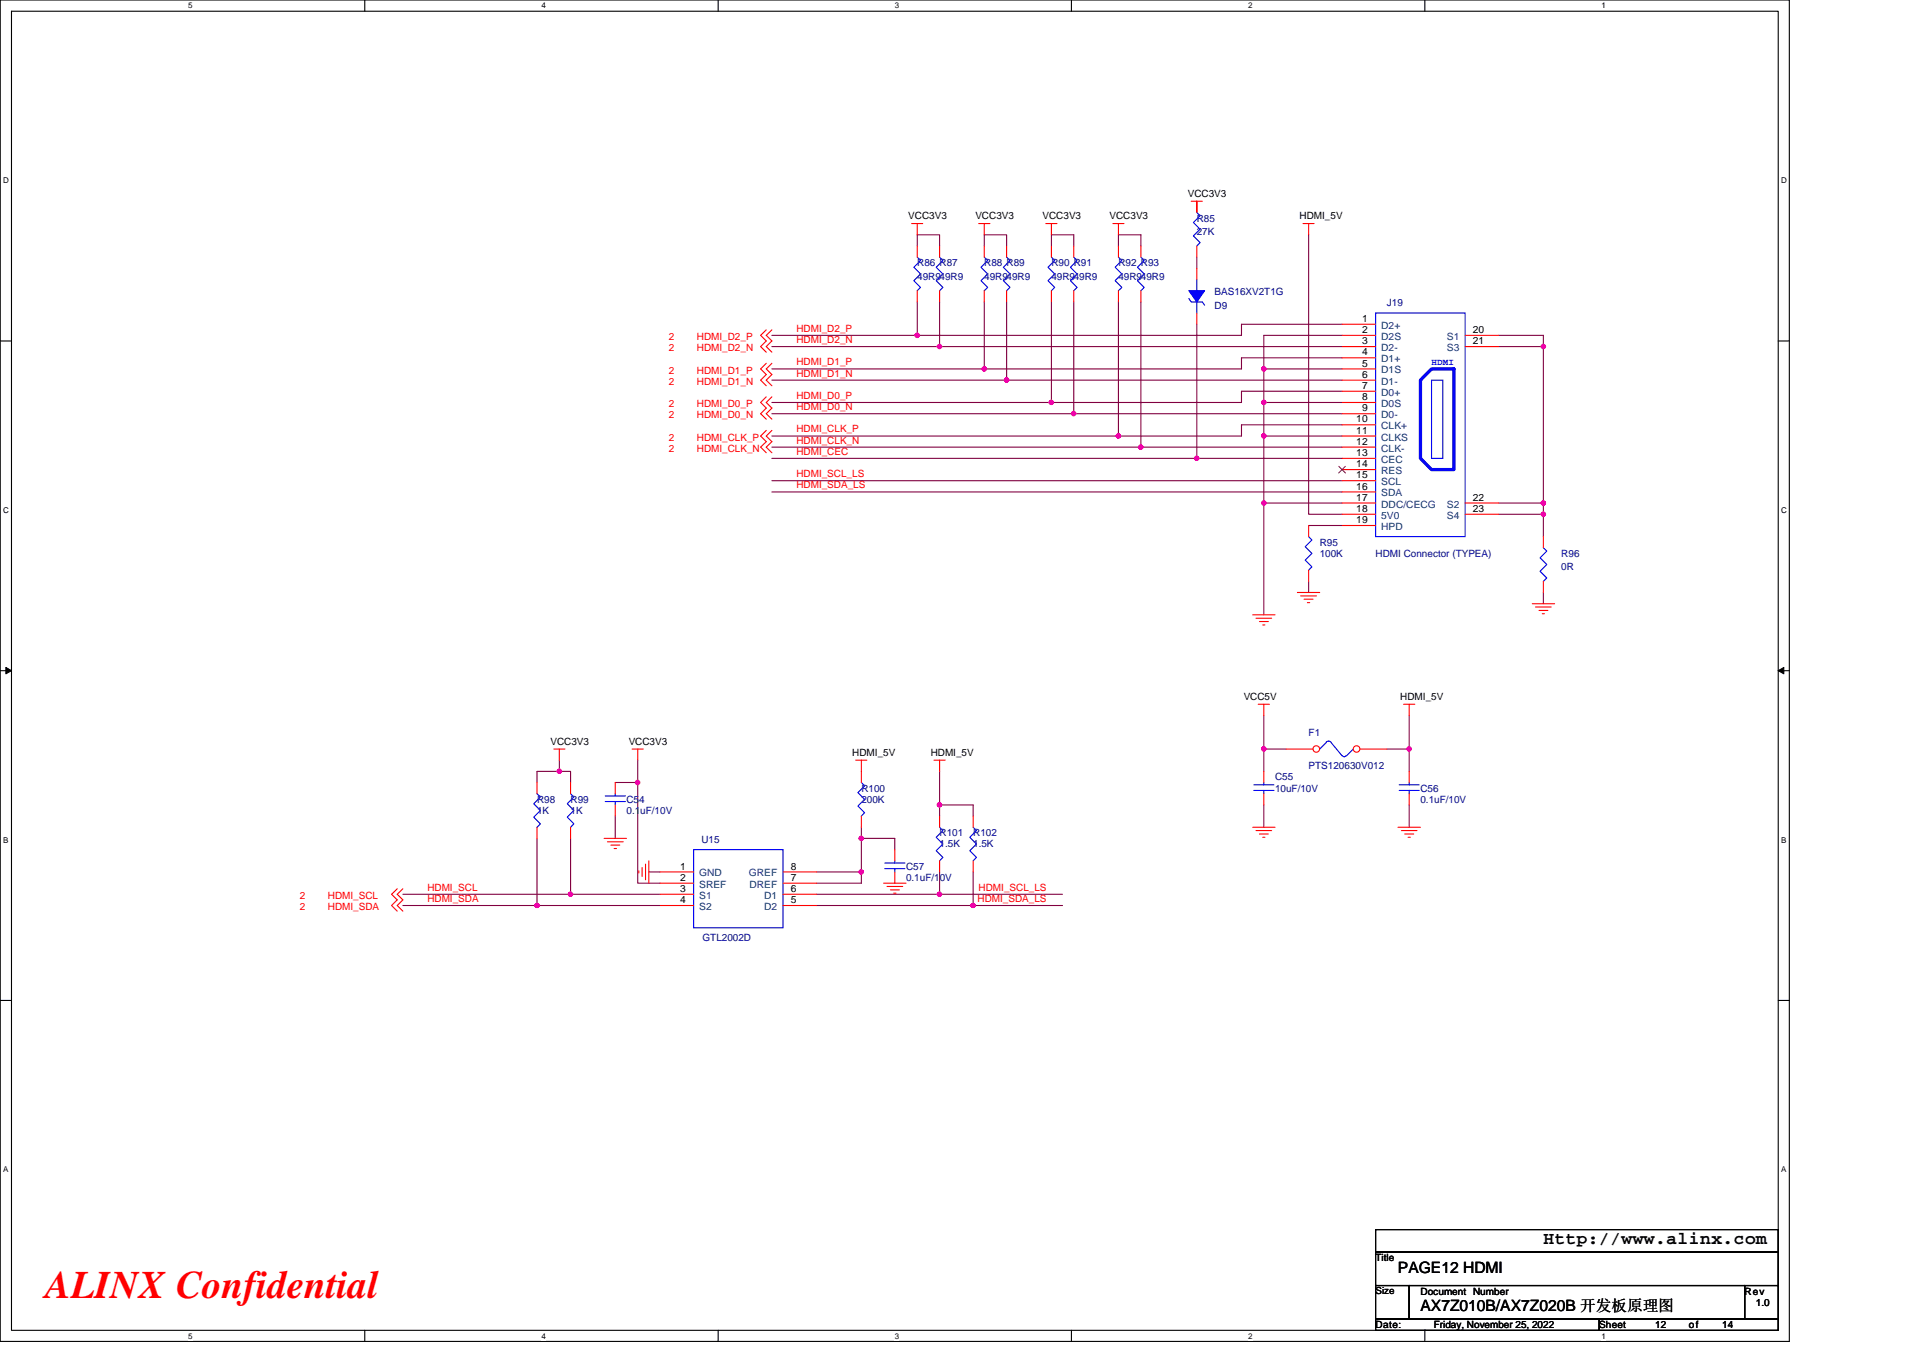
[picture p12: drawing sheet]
<svg xmlns="http://www.w3.org/2000/svg" width="297mm" height="210mm" viewBox="0 0 297 210" stroke-linecap="round" stroke-linejoin="round" font-family="sans-serif">
<path d="M0 0h276.4v207.3h-276.4zM1.8 1.7h272.9v203.8h-272.9z" fill="none" stroke="#000" stroke-width=".17"/>
<g fill="#fff">
<path d="M29.1 .2h.6v1.4h-.6z"/>
<path d="M29.1 205.7h.6v1.4h-.6z"/>
</g>
<path d="M56.3 0v1.7M56.3 205.5v1.8" fill="none" stroke="#000" stroke-width=".17"/>
<g fill="#fff">
<path d="M83.6 .2h.7v1.4h-.7z"/>
<path d="M83.6 205.7h.7v1.4h-.7z"/>
</g>
<path d="M110.9 0v1.7M110.9 205.5v1.8" fill="none" stroke="#000" stroke-width=".17"/>
<g fill="#fff">
<path d="M138.2 .2h.7v1.4h-.7z"/>
<path d="M138.2 205.7h.7v1.4h-.7z"/>
</g>
<path d="M165.5 0v1.7M165.5 205.5v1.8" fill="none" stroke="#000" stroke-width=".17"/>
<g fill="#fff">
<path d="M192.8 .2h.6v1.4h-.6z"/>
<path d="M192.8 205.7h.6v1.4h-.6z"/>
</g>
<path d="M220.1 0v1.7M220.1 205.5v1.8" fill="none" stroke="#000" stroke-width=".17"/>
<g fill="#fff">
<path d="M247.4 .2h.6v1.4h-.6z"/>
<path d="M247.4 205.7h.6v1.4h-.6z"/>
<path d="M.5 27.2h.8v1.4h-.8z"/>
<path d="M275.1 27.2h.9v1.4h-.9z"/>
<path d="M.5 78.1h.8v1.4h-.8z"/>
<path d="M275.1 78.1h.9v1.4h-.9z"/>
</g>
<path d="M0 52.7h1.8M274.7 52.7h1.7" fill="none" stroke="#000" stroke-width=".17"/>
<g fill="#fff">
<path d="M.5 129.1h.8v1.4h-.8z"/>
<path d="M275.1 129.1h.8v1.4h-.8z"/>
</g>
<path d="M0 103.6h1.8M274.7 103.6h1.7" fill="none" stroke="#000" stroke-width=".17"/>
<path d="M.9 103.1l.9 .5-.9 .5zM274.7 103.6l.8-.5v1z" fill="#000" stroke="#000" stroke-width=".15"/>
<g fill="#fff">
<path d="M.5 180h.8v1.4h-.8z"/>
<path d="M275.1 180h.8v1.4h-.8z"/>
</g>
<path d="M0 154.6h1.8M274.7 154.6h1.7M212.5 190h62.2v3.5h-62.2zM212.5 193.5h62.2v5.1h-62.2zM212.5 198.6h5.2v5.2h-5.2zM217.7 198.6h51.8v5.2h-51.8zM269.5 198.6h5.2v5.2h-5.2zM212.5 203.8h34.5v1.7h-34.5zM247 203.8h27.7v1.7h-27.7z" fill="none" stroke="#000" stroke-width=".17"/>
<g fill="none" stroke="#800040" stroke-width=".17">
<path d="M141.7 38v-1.7h3.4v1.7M152 38v-1.7h3.5v1.7M162.4 38v-1.7h3.5v1.7M172.8 38v-1.7h3.4v1.7M184.9 39.7v1.8M184.9 31.1v1.7M202.1 36.3v43.2h5.2M119.2 51.8h22.5M119.2 53.6h25.9M119.2 57h32.8M119.2 58.7h36.3M141.7 46.7v5.1"/>
<path d="M145.1 53.6h62.2M145.1 46.7v6.9M152 46.7v10.3M155.5 58.7h51.8M155.5 46.7v12M162.4 46.7v15.5M165.9 46.7v17.2M172.8 46.7v20.7M176.2 46.7v22.4M184.9 50.1v20.7h22.4M195.2 57v5.2M195.2 57h12.1"/>
<path d="M207.3 51.8h-12.1v5.2M207.3 55.3h-15.5v1.7h-39.8M207.3 50.1h-15.5v1.7h-50.1M231.5 51.8h6.9v1.8M231.5 53.6h6.9M238.4 53.6v24.1M119.2 74.3h88.1M119.2 70.8h65.7M119.2 76h88.1M119.2 67.4h53.6M119.2 69.1h57M119.2 62.2h43.2"/>
<path d="M119.2 63.9h46.7M165.9 63.9h41.4M176.2 69.1h31.1M195.2 62.2v5.2M195.2 67.4v10.3M195.2 77.7v17.3M195.2 62.2h12.1M195.2 67.4h12.1M195.2 77.7h12.1M207.3 60.5h-15.5v1.7h-29.4M207.3 65.6h-15.5v1.8h-19M231.5 77.7h6.9"/>
<path d="M231.5 79.5h6.9v3.4M238.4 77.7v1.8M202.1 89.8v1.7M202.1 81.2h5.2M238.4 91.5v1.8M86.4 119.2h1.7v1.7M86.4 119.2h-3.5v1.7M86.4 117.5v1.7M98.5 117.5v3.4M145.1 119.2v5.2M195.2 110.6v8.6M195.2 115.7h3.5"/>
<path d="M214.2 115.7h3.5M217.7 110.6v5.1M217.7 115.7v3.5M62.2 138.2h25.9M62.2 139.9h20.7M82.9 129.5v10.4h19.1M88.1 129.5v8.7h13.9M95 120.9h3.5M95 126.1v3.4M98.5 120.9v15.6h3.5M100.2 134.7h1.8M126.1 139.9h24.2"/>
<path d="M126.1 134.7h7M126.1 138.2h19M133.1 127.8v1.7h5.1v1.8M133.1 134.7v1.8h-7M133.1 129.5v5.2M145.1 138.2h19M145.1 124.4h5.2v1.7M145.1 124.4v1.7M145.1 134.7v3.5M150.3 134.7v5.2M150.3 139.9h13.8M195.2 124.4v3.4"/>
<path d="M217.7 124.4v3.4"/>
</g>
<g fill="#f0f" stroke="#f0f" stroke-width=".17">
<circle cx="195.2" cy="57" r=".34"/>
<circle cx="195.2" cy="67.3" r=".34"/>
<circle cx="195.2" cy="77.7" r=".34"/>
<circle cx="238.4" cy="53.5" r=".33"/>
<circle cx="238.4" cy="79.4" r=".33"/>
<circle cx="238.4" cy="77.7" r=".34"/>
<circle cx="195.2" cy="62.2" r=".33"/>
<circle cx="141.7" cy="51.8" r=".34"/>
<circle cx="145.1" cy="53.5" r=".33"/>
<circle cx="152" cy="57" r=".34"/>
<circle cx="155.5" cy="58.7" r=".34"/>
<circle cx="162.4" cy="62.2" r=".33"/>
<circle cx="165.8" cy="63.9" r=".34"/>
<circle cx="172.8" cy="67.3" r=".34"/>
<circle cx="176.2" cy="69.1" r=".34"/>
<circle cx="184.8" cy="70.8" r=".33"/>
<circle cx="86.4" cy="119.2" r=".34"/>
<circle cx="88.1" cy="138.2" r=".34"/>
<circle cx="83" cy="139.9" r=".33"/>
<circle cx="145.1" cy="124.4" r=".34"/>
<circle cx="98.5" cy="120.9" r=".34"/>
<circle cx="150.3" cy="139.9" r=".33"/>
<circle cx="145.1" cy="138.2" r=".34"/>
<circle cx="133" cy="134.7" r=".34"/>
<circle cx="133" cy="129.5" r=".34"/>
<circle cx="217.7" cy="115.7" r=".34"/>
<circle cx="195.2" cy="115.7" r=".34"/>
</g>
<g fill="none" stroke="#f00" stroke-width=".17">
<path d="M140.8 34.5h1.7M141.7 34.5v1.8M151.2 34.5h1.7M152 34.5v1.8M161.5 34.5h1.8M162.4 34.5v1.8M171.9 34.5h1.7M172.8 34.5v1.8M184 31.1h1.7M184.9 31.1v1.7M201.3 34.5h1.7M202.1 34.5v1.8"/>
<path d="M118.4 51l-.9 .8 .9 .9-.9 .9 .9 .8M118.4 56.1l-.9 .9 .9 .9-.9 .8 .9 .9M119.2 51l-.8 .8 .8 .9-.8 .9 .8 .8M119.2 56.1l-.8 .9 .8 .9-.8 .8 .8 .9M118.4 61.3l-.9 .9 .9 .9-.9 .8 .9 .9M118.4 66.5l-.9 .9 .9 .8-.9 .9 .9 .9M119.2 61.3l-.8 .9 .8 .9-.8 .8 .8 .9M119.2 66.5l-.8 .9 .8 .8-.8 .9 .8 .9M193.5 95h3.5M194 95.5h2.4M194.5 96h1.4M195 96.6h.4"/>
<path d="M200.4 91.5h3.5M200.9 92.1h2.4M201.4 92.6h1.4M201.9 93.1h.4M236.7 93.3h3.4M237.2 93.8h2.4M237.7 94.3h1.4M238.2 94.8h.4M85.6 115.7h1.7M86.4 115.7v1.8M97.6 115.7h1.8M98.5 115.7v1.8"/>
<path d="M132.2 117.5h1.7M133.1 117.5v1.7M144.3 117.5h1.7M145.1 117.5v1.7M194.3 108.8h1.8M195.2 108.8v1.8M216.8 108.8h1.7M217.7 108.8v1.8M61.4 137.3l-.9 .9 .9 .8-.9 .9 .9 .9M62.2 137.3l-.8 .9 .8 .8-.8 .9 .8 .9M88.1 120.9v1.7M88.1 127.8v1.7"/>
<path d="M93.3 129.5h3.5M93.8 130.1h2.5M94.4 130.6h1.3M94.9 131.1h.3M98.7 134.6v.3M99.2 134v1.4M99.7 133.5v2.4M100.2 133v3.5M136.5 136.5h3.5M137 137h2.4M137.5 137.5h1.4M138 138h.4"/>
<path d="M193.5 127.8h3.5M194 128.3h2.4M194.5 128.9h1.4M195 129.4h.4M215.9 127.8h3.5M216.5 128.3h2.4M217 128.9h1.4M217.5 129.4h.3"/>
</g>
<path d="M204.8 114.7l.4-.2 .4 .2M204.9 114.7l-1 1M205.6 114.7l1.7 2.1M207.3 116.7a.34 .34 0 0 0 .3 .2 .34 .34 0 0 0 .3-.2M209 115.7l-1 1.1M88.1 122.6l.5 .5-1 1.1 1 1-1 1.1 1 1-.5 .5" fill="none" stroke="#00f" stroke-width=".17"/>
<circle cx="203.3" cy="115.7" r=".51" fill="#fff" stroke="#f00" stroke-width=".17"/>
<path d="M198.7 115.7h4.1" fill="none" stroke="#f00" stroke-width=".17"/>
<circle cx="209.5" cy="115.7" r=".51" fill="#fff" stroke="#f00" stroke-width=".17"/>
<g fill="none" stroke="#f00" stroke-width=".17">
<path d="M141.7 38v1.7M145.1 38v1.7M152 38v1.7M155.5 38v1.7M162.4 38v1.7M165.9 38v1.7M172.8 38v1.7M176.2 38v1.7M184.9 31.1v1.7M184.9 38v1.7M141.7 44.9v1.8M145.1 44.9v1.8"/>
<path d="M152 44.9v1.8M155.5 44.9v1.8M162.4 44.9v1.8M165.9 44.9v1.8M172.8 44.9v1.8M176.2 44.9v1.8M184.9 41.5v1.7M184.9 48.4v1.7M207.3 50.1h5.2M207.3 51.8h5.2M207.3 53.6h5.2M207.3 55.3h5.2"/>
<path d="M207.3 57h5.2M207.3 58.7h5.2M226.3 51.8h5.2M226.3 53.6h5.2M207.3 60.5h5.2M207.3 62.2h5.2M207.3 63.9h5.2M207.3 65.6h5.2M207.3 67.4h5.2M207.3 69.1h5.2M207.3 70.8h5.2M207.3 72.6h5.2"/>
<path d="M207.3 74.3h5.2M207.3 76h5.2M207.3 77.7h5.2M207.3 79.5h5.2M226.3 77.7h5.2M226.3 79.5h5.2M202.1 81.2v1.7M202.1 88.1v1.7M207.3 81.2h5.2M238.4 82.9v1.7M238.4 89.8v1.7M133.1 119.2v1.7"/>
<path d="M195.2 119.2v1.7M210.1 115.7h4.1M217.7 119.2v1.7M82.9 120.9v1.7M82.9 127.8v1.7M95 120.9v1.7M95 124.4v1.7M102 134.7h5.1M102 136.5h5.1M102 138.2h5.1M102 139.9h5.1M120.9 139.9h5.2"/>
<path d="M120.9 138.2h5.2M120.9 136.5h5.2M120.9 134.7h5.2M133.1 126.1v1.7M138.2 131.3v1.7M138.2 134.7v1.8M145.1 126.1v1.7M145.1 133v1.7M150.3 126.1v1.7M150.3 133v1.7M195.2 122.6v1.8M217.7 122.6v1.8"/>
</g>
<g fill="none" stroke="#00f" stroke-width=".17">
<path d="M141.7 39.7l.5 .6-1 1 1 1-1 1.1 1 1-.5 .5M145.1 39.7l.5 .6-1 1 1 1-1 1.1 1 1-.5 .5M152 39.7l.6 .6-1.1 1 1.1 1-1.1 1.1 1.1 1-.6 .5M155.5 39.7l.5 .6-1 1 1 1-1 1.1 1 1-.5 .5M162.4 39.7l.5 .6-1 1 1 1-1 1.1 1 1-.5 .5M165.9 39.7l.5 .6-1 1 1 1-1 1.1 1 1-.5 .5M172.8 39.7l.5 .6-1 1 1 1-1 1.1 1 1-.5 .5M176.2 39.7l.5 .6-1 1 1 1-1 1.1 1 1-.5 .5M184.9 32.8l.5 .5-1.1 1.1 1.1 1-1.1 1 1.1 1.1-.5 .5M183.6 46.1l.4 .6h1.7l.4 .5M184.9 43.2v1.7M184.9 46.7v1.7"/>
<path d="M212.5 48.4h13.8v34.5h-13.8zM221.1 58.7h1.8v12.1h-1.8zM202.1 82.9l.5 .5-1 1.1 1 1-1 1.1 1 1-.5 .5M238.4 84.6l.5 .6-1 1 1 1-1 1.1 1 1-.5 .5M82.9 122.6l.6 .5-1.1 1.1 1.1 1-1.1 1.1 1.1 1-.6 .5M93.5 123.8h3.1M93.5 123h3.1M95 122.6v.4M95 123.8v.6M107.1 131.3h13.8v12.1h-13.8zM133.1 120.9l.5 .5-1.1 1.1 1.1 1-1.1 1 1.1 1.1-.5 .5M136.7 134.2h3.1"/>
<path d="M136.7 133.4h3.1M138.2 133v.4M138.2 134.2v.5M145.1 127.8l.5 .5-1 1.1 1 1-1 1 1 1.1-.5 .5M150.3 127.8l.5 .5-1 1.1 1 1-1 1 1 1.1-.5 .5M193.7 122.1h3.1M193.7 121.3h3.1M195.2 120.9v.4M195.2 122.1v.5M216.1 122.1h3.1M216.1 121.3h3.1M217.7 120.9v.4"/>
<path d="M217.7 122.1v.5"/>
</g>
<path d="M183.6 44.9h2.5l-1.2 1.8z" fill-rule="evenodd" fill="#00f" stroke="#00f" stroke-width=".17"/>
<path d="M221.1 57h3.5v15.6h-3.5l-1.7-1.8v-12.1z" fill="none" stroke="#00f" stroke-width=".51"/>
<path d="M206.8 72.1l1 1M207.8 72.1l-1 1" fill="none" stroke="#804000" stroke-width=".15"/>
<g fill="#f0f" stroke="#f0f" stroke-width=".17">
<circle cx="195.2" cy="57" r=".34"/>
<circle cx="195.2" cy="67.3" r=".34"/>
<circle cx="195.2" cy="77.7" r=".34"/>
<circle cx="238.4" cy="53.5" r=".33"/>
<circle cx="238.4" cy="79.4" r=".33"/>
<circle cx="238.4" cy="77.7" r=".34"/>
<circle cx="195.2" cy="62.2" r=".33"/>
<circle cx="141.7" cy="51.8" r=".34"/>
<circle cx="145.1" cy="53.5" r=".33"/>
<circle cx="152" cy="57" r=".34"/>
<circle cx="155.5" cy="58.7" r=".34"/>
<circle cx="162.4" cy="62.2" r=".33"/>
<circle cx="165.8" cy="63.9" r=".34"/>
<circle cx="172.8" cy="67.3" r=".34"/>
<circle cx="176.2" cy="69.1" r=".34"/>
<circle cx="184.8" cy="70.8" r=".33"/>
<circle cx="86.4" cy="119.2" r=".34"/>
<circle cx="88.1" cy="138.2" r=".34"/>
<circle cx="83" cy="139.9" r=".33"/>
<circle cx="145.1" cy="124.4" r=".34"/>
<circle cx="98.5" cy="120.9" r=".34"/>
<circle cx="150.3" cy="139.9" r=".33"/>
<circle cx="145.1" cy="138.2" r=".34"/>
<circle cx="133" cy="134.7" r=".34"/>
<circle cx="133" cy="129.5" r=".34"/>
<circle cx="217.7" cy="115.7" r=".34"/>
<circle cx="195.2" cy="115.7" r=".34"/>
</g>
<text font-size="6" fill="#f00" x="7" y="200.6">ALINX Confidential</text>
<text font-size="2.8" x="238.4" y="192.3">Http://www.alinx.com</text>
<g font-size="2.4">
<text x="215.9" y="196.7">PAGE12 HDMI</text>
<text x="219.4" y="202.5">AX7Z010B/AX7Z020B 开发板原理图</text>
</g>
<g font-size="1.5">
<text x="140.3" y="33.9">VCC3V3</text>
<text x="150.7" y="33.9">VCC3V3</text>
<text x="161" y="33.9">VCC3V3</text>
<text x="171.4" y="33.9">VCC3V3</text>
<text x="183.5" y="30.4">VCC3V3</text>
<text x="200.7" y="33.9">HDMI_5V</text>
<text x="210.4" y="49.7">1</text>
<text x="210.4" y="51.5">2</text>
<text x="210.4" y="53.2">3</text>
<text x="227.5" y="51.5">20</text>
<text x="227.5" y="53.2">21</text>
<text x="210.4" y="54.9">4</text>
<text x="210.4" y="56.6">5</text>
<text x="210.4" y="58.4">6</text>
<text x="209.5" y="65.3">10</text>
<text x="210.4" y="60.1">7</text>
<text x="210.4" y="61.8">8</text>
<text x="210.4" y="63.6">9</text>
<text x="209.5" y="67">11</text>
<text x="209.5" y="68.7">12</text>
<text x="209.5" y="70.5">13</text>
<text x="209.5" y="72.2">14</text>
<text x="209.5" y="73.9">15</text>
<text x="209.5" y="75.6">16</text>
<text x="209.5" y="77.4">17</text>
<text x="227.5" y="77.4">22</text>
<text x="209.5" y="79.1">18</text>
<text x="209.5" y="80.8">19</text>
<text x="227.5" y="79.1">23</text>
<text x="192.1" y="108.1">VCC5V</text>
<text x="216.3" y="108.1">HDMI_5V</text>
<text x="85" y="115.1">VCC3V3</text>
<text x="97.1" y="115.1">VCC3V3</text>
<text x="131.7" y="116.8">HDMI_5V</text>
<text x="143.8" y="116.8">HDMI_5V</text>
<text x="105" y="134.4">1</text>
<text x="105" y="136.1">2</text>
<text x="105" y="137.8">3</text>
<text x="122.1" y="137.8">6</text>
<text x="122.1" y="134.4">8</text>
<text x="122.1" y="136.1">7</text>
<text x="105" y="139.6">4</text>
<text x="122.1" y="139.6">5</text>
<text x="212.5" y="194.9">Title</text>
<text x="212.5" y="200">Size</text>
<text x="219.4" y="200">Document Number</text>
<text x="269.5" y="200">Rev</text>
<text x="271.2" y="201.8">1.0</text>
<text x="212.5" y="205.2">Date:</text>
<text x="221.5" y="205.2">Friday, November 25, 2022</text>
<text x="247" y="205.2">Sheet</text>
<text x="255.7" y="205.2">12</text>
<text x="260.9" y="205.2">of</text>
<text x="266" y="205.2">14</text>
</g>
<g font-size="1.5" fill="#000080">
<text x="184.9" y="34.2">R85</text>
<text x="141.7" y="41.1">R86 R87</text>
<text x="152" y="41.1">R88 R89</text>
<text x="162.4" y="41.1">R90 R91</text>
<text x="172.8" y="41.1">R92 R93</text>
<text x="184.9" y="36.3">27K</text>
<text x="141.7" y="43.2">49R949R9</text>
<text x="152" y="43.2">49R949R9</text>
<text x="162.4" y="43.2">49R949R9</text>
<text x="172.8" y="43.2">49R949R9</text>
<text x="187.6" y="47.7">D9</text>
<text x="187.6" y="45.6">BAS16XV2T1G</text>
<text x="214.2" y="47.3">J19</text>
<text x="203.9" y="84.3">R95</text>
<text x="203.9" y="86">100K</text>
<text x="212.5" y="86">HDMI Connector (TYPEA)</text>
<text x="241.2" y="86">R96</text>
<text x="241.2" y="88.1">0R</text>
<text x="202.1" y="113.7">F1</text>
<text x="202.1" y="118.9">PTS120630V012</text>
<text x="82.9" y="124">R98</text>
<text x="82.9" y="125.8">1K</text>
<text x="88.1" y="124">R99</text>
<text x="88.1" y="125.8">1K</text>
<text x="96.8" y="124">C54</text>
<text x="96.8" y="125.8">0.1uF/10V</text>
<text x="133.1" y="122.3">R100</text>
<text x="133.1" y="124">200K</text>
<text x="197" y="120.6">C55</text>
<text x="197" y="122.3">10uF/10V</text>
<text x="219.4" y="122.3">C56</text>
<text x="219.4" y="124">0.1uF/10V</text>
<text x="108.3" y="130.3">U15</text>
<text x="145.1" y="129.2">R101</text>
<text x="145.1" y="130.9">1.5K</text>
<text x="150.3" y="129.2">R102</text>
<text x="150.3" y="130.9">1.5K</text>
<text x="140" y="134.4">C57</text>
<text x="140" y="136.1">0.1uF/10V</text>
<text x="108.5" y="145.5">GTL2002D</text>
</g>
<g font-size="1.5" fill="#f00">
<text x="103.3" y="52.5">2</text>
<text x="107.7" y="52.5">HDMI_D2_P</text>
<text x="123" y="51.3">HDMI_D2_P</text>
<text x="123" y="53">HDMI_D2_N</text>
<text x="103.3" y="54.3">2</text>
<text x="103.3" y="57.7">2</text>
<text x="103.3" y="59.4">2</text>
<text x="107.7" y="54.3">HDMI_D2_N</text>
<text x="107.7" y="57.7">HDMI_D1_P</text>
<text x="107.7" y="59.4">HDMI_D1_N</text>
<text x="123" y="56.5">HDMI_D1_P</text>
<text x="123" y="58.2">HDMI_D1_N</text>
<text x="103.3" y="62.9">2</text>
<text x="103.3" y="64.6">2</text>
<text x="107.7" y="62.9">HDMI_D0_P</text>
<text x="107.7" y="64.6">HDMI_D0_N</text>
<text x="123" y="61.6">HDMI_D0_P</text>
<text x="123" y="63.4">HDMI_D0_N</text>
<text x="103.3" y="68.1">2</text>
<text x="103.3" y="69.8">2</text>
<text x="107.7" y="68.1">HDMI_CLK_P</text>
<text x="107.7" y="69.8">HDMI_CLK_N</text>
<text x="123" y="66.8">HDMI_CLK_P</text>
<text x="123" y="68.5">HDMI_CLK_N</text>
<text x="123" y="70.3">HDMI_CEC</text>
<text x="123" y="75.5">HDMI_SDA_LS</text>
<text x="123" y="73.7">HDMI_SCL_LS</text>
<text x="66" y="137.6">HDMI_SCL</text>
<text x="151.2" y="137.6">HDMI_SCL_LS</text>
<text x="46.3" y="138.9">2</text>
<text x="46.3" y="140.6">2</text>
<text x="50.6" y="138.9">HDMI_SCL</text>
<text x="50.6" y="140.6">HDMI_SDA</text>
<text x="66" y="139.4">HDMI_SDA</text>
<text x="151" y="139.4">HDMI_SDA_LS</text>
</g>
<g font-size="1.5" fill="#004080">
<text x="213.4" y="50.8">D2+</text>
<text x="213.4" y="52.5">D2S</text>
<text x="223.5" y="52.5">S1</text>
<text x="213.4" y="54.3">D2-</text>
<text x="213.4" y="56">D1+</text>
<text x="213.4" y="57.7">D1S</text>
<text x="213.4" y="59.4">D1-</text>
<text x="223.5" y="54.3">S3</text>
<text x="213.4" y="61.2">D0+</text>
<text x="213.4" y="62.9">D0S</text>
<text x="213.4" y="64.6">D0-</text>
<text x="213.4" y="66.3">CLK+</text>
<text x="213.4" y="68.1">CLKS</text>
<text x="213.4" y="69.8">CLK-</text>
<text x="213.4" y="71.5">CEC</text>
<text x="213.4" y="73.3">RES</text>
<text x="213.4" y="75">SCL</text>
<text x="213.4" y="76.7">SDA</text>
<text x="213.4" y="78.4">DDC/CECG</text>
<text x="213.4" y="80.2">5V0</text>
<text x="213.4" y="81.9">HPD</text>
<text x="223.5" y="78.4">S2</text>
<text x="223.5" y="80.2">S4</text>
<text x="108" y="135.4">GND</text>
<text x="108" y="137.2">SREF</text>
<text x="115.7" y="135.4">GREF</text>
<text x="115.8" y="137.2">DREF</text>
<text x="108" y="138.9">S1</text>
<text x="108" y="140.6">S2</text>
<text x="118" y="140.6">D2</text>
<text x="118" y="138.9">D1</text>
</g>
<text font-size="1.4" fill="#00f" x="221.1" y="56.5">HDMI</text>
<g font-size="1.2">
<text x="29.1" y="1.3">5</text>
<text x="83.6" y="1.3">4</text>
<text x="138.2" y="1.3">3</text>
<text x="192.8" y="1.3">2</text>
<text x="247.4" y="1.3">1</text>
<text x=".5" y="28.3">D</text>
<text x="275.1" y="28.3">D</text>
<text x=".5" y="79.2">C</text>
<text x="275.1" y="79.2">C</text>
<text x=".5" y="130.2">B</text>
<text x="275.1" y="130.2">B</text>
<text x=".5" y="181.1">A</text>
<text x="275.1" y="181.1">A</text>
<text x="29.1" y="206.8">5</text>
<text x="83.6" y="206.8">4</text>
<text x="138.2" y="206.8">3</text>
<text x="192.8" y="206.8">2</text>
<text x="247.4" y="206.8">1</text>
</g>
</svg>
